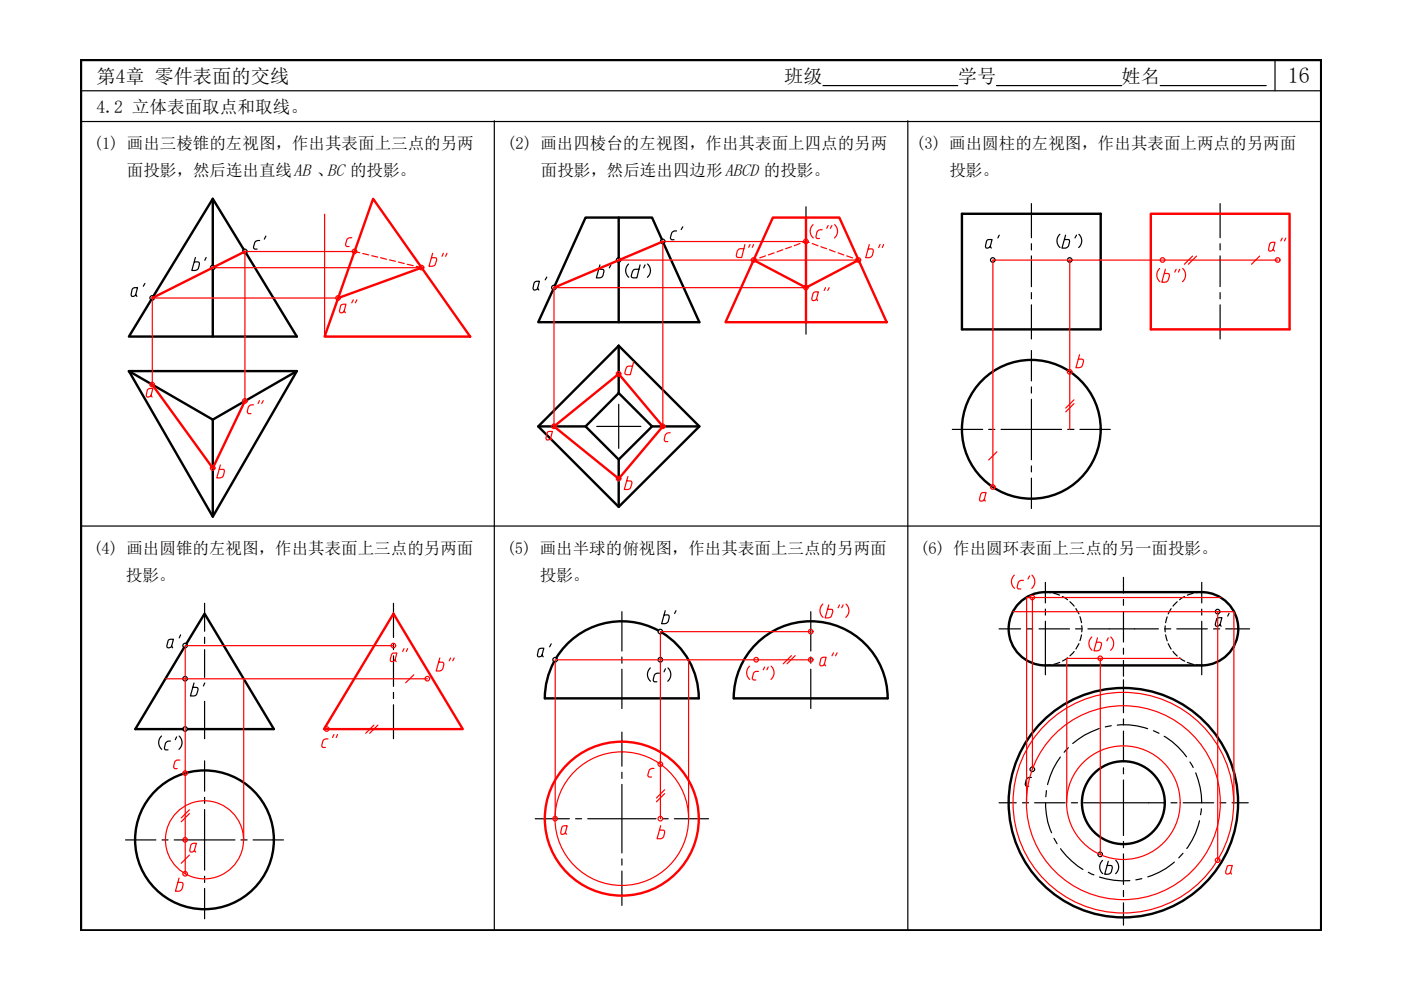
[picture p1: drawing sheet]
<svg xmlns="http://www.w3.org/2000/svg" width="297mm" height="210mm" viewBox="0 0 297 210" stroke-linecap="round" stroke-linejoin="round" font-family="sans-serif">
<!-- layer: 0 -->
<path d="M17.2 12.7h262.9v184.6h-262.9z" fill="none" stroke="#000" stroke-width=".51"/>
<path d="M17.2 19.2h262.9M174.5 18.1h28.6M211.3 18.1h26.5M246 18.1h22.5M270.3 12.7v6.5M17.2 25.8h262.9M104.8 25.8v171.5M192.5 25.8v171.5M17.2 111.5h262.9" fill="none" stroke="#000" stroke-width=".25"/>
<g fill="none" stroke="#000" stroke-width=".51">
<path d="M45.1 42.1v14.1M45.1 57.2v14.2M51.7 52.9l-6.6-10.8-12.6 20.7M52.2 53.7l10.7 17.7h-35.6l4.7-7.8M131.2 46.1v8.6M131.2 55.7v12.6M140.3 50.7l-2.1-4.6h-14.1l-6.5 14.5M140.7 51.6l7.6 16.7h-34.2l3.1-6.8M203.9 45.3h29.5v24.5h-29.5zM27.3 78.7h35.6l-17.8 30.8zM27.3 78.7l17.8 10.3v20.5M62.9 78.7l-17.8 10.3"/>
<path d="M131.2 73.3l17.1 17.1-17.1 17.1-17.1-17.1zM131.2 73.3v10M114.1 90.4h10M131.2 83.3l7 7.1-7 7-7.1-7zM131.2 97.4v10.1M138.2 90.4h10.1M39 137.3l-10.3 17.3h10.1M39.5 136.5l3.9-6.4 14.7 24.5h-18.3M139.6 133.7a16.3 16.3 0 0 0-21.6 5.8M140.4 134.2a16.3 16.3 0 0 1 7.8 13.8M160.3 136.5a16.3 16.3 0 0 1 17.8-3.5 16.3 16.3 0 0 1 10.1 15h-32.6a16.3 16.3 0 0 1 4.7-11.5zM221.6 125.5a7.8 7.8 0 0 0-7.7 7.8 7.8 7.8 0 0 0 7.7 7.8"/>
<path d="M221.6 125.5h33.2a7.8 7.8 0 0 1 7.7 7.8 7.8 7.8 0 0 1-7.7 7.8h-33.2M117.5 140.3a16.3 16.3 0 0 0-2 7.7l32.7 .1"/>
<circle cx="218.7" cy="91" r="14.7"/>
<circle cx="43.4" cy="178.1" r="14.7"/>
<circle cx="238.2" cy="170.2" r="24.3"/>
<circle cx="238.2" cy="170.2" r="8.8"/>
</g>
<g fill="none" stroke="#000" stroke-width=".25">
<path d="M170.9 43.8v6.4M170.9 51.5v1.3M170.9 54.1v6.5M218.7 43.2v7.2M218.7 51.7v1.3M218.7 54.3v6.5M258.7 43.2v7.2M258.7 51.7v1.3M258.7 54.3v6.5M170.9 64.5v6.4M218.7 62v1.4M218.7 64.6v7.3"/>
<path d="M218.7 74.3v6.5M258.7 62v1.4M258.7 64.6v7.3M201.9 91h6.5M209.6 91h1.3M212.2 91h12.9M218.7 84.7v12.8M218.7 82v1.3M218.7 98.8v1.3M226.4 91h1.3M229 91h6.4M218.7 101.4v6.4"/>
<path d="M43.4 127.9v5.9M43.4 135.1v1.3M43.4 137.7v5.9M83.4 127.9v7.3M83.4 139.1v6.4M131.9 129.7v8.3M131.9 139.3v1.3M171.9 129.7v8.3M211.8 133.3h4.6M217.7 133.3h1.3M220.3 133.3h6.5M221.6 131.7v11.4"/>
<path d="M221.6 123.5v4.3M221.6 129.1v1.3M228 133.3h1.3M230.7 133.3h14.9M238.2 122.4v3.4M238.2 127.1v1.2M238.2 129.7v6.4M238.2 137.4v1.3M246.9 133.3h1.3M249.5 133.3h6.5M254.8 131.7v11.4M254.8 123.5v4.3"/>
<path d="M259.9 133.3h5.1M43.4 148.7v7.9M83.4 146.8v1.3M83.4 149.4v7.2M131.9 141.9v8.3M131.9 155.2v7.3M171.9 141.9v8.3M226.5 158.5l-.9 1M233.1 154.5a19 19 0 0 0-5.7 3.1M235.6 153.9l-1.3 .2M236.9 153.7a14.7 14.7 0 0 1 6.4 .8M238.2 140v3.4"/>
<path d="M238.2 144.1v7M238.2 152.4v1.3M238.2 155v6.5M244.5 154.9l1.2 .6M246.8 156.1a14.8 14.8 0 0 1 4.8 4.4M26.6 178.1h6.4M34.4 178.1h1.2M36.9 178.1h12.9M43.4 171.6v12.9M43.4 161.3v6.5M43.4 169.1v1.2M51.1 178.1h1.3"/>
<path d="M53.7 178.1h6.4M113.5 173.6h7.2M122 173.6h1.3M124.6 173.6h14.5M131.9 166.3v14.5M131.9 163.7v1.3M140.4 173.6h1.3M143 173.6h7.2M211.8 170.2h3.7M216.8 170.2h1.3M219.4 170.2h6.4M221.7 170.3a15.8 15.8 0 0 0 1.3 6.3"/>
<path d="M221.9 167.6l-.2 1.3M223.5 177.7l.6 1.2M224.8 160.5a15.6 15.6 0 0 0-2.7 5.9M224.9 179.9a15.8 15.8 0 0 0 4.7 4.4M227.1 170.2h1.4M229.7 170.2h17.3M238.2 165.4v11.8M238.2 162.8v1.3M238.2 178.4v1.3M248.3 170.2h1.2M250.9 170.2h6.4M252.3 161.6l.7 1.1"/>
<path d="M253.5 163.9a17.2 17.2 0 0 1 1.3 6.3M254.3 174a15.8 15.8 0 0 1-2.7 5.9M254.7 171.5l-.2 1.2M258.6 170.2h1.3M261.2 170.2h3.5M43.4 185.8v1.3M43.4 188.4v6.4M131.9 182.1v1.3M131.9 184.7v7.3M230.7 184.9l1.2 .6M233.1 186a16.8 16.8 0 0 0 6.5 .7M238.2 181v6.5"/>
<path d="M238.2 188.8v1.3M238.2 191.4v4.8M242.1 186.3l-1.3 .2M249 182.8a14.9 14.9 0 0 1-5.6 3.1M250.8 180.9l-.9 1"/>
</g>
<g fill="none" stroke="#000" stroke-width=".25">
<path d="M127.2 56.2l-.8 2.7h.7l.6-.2a1.53 1.53 0 0 0 .3-1.5l-1-.1M129.5 56.2l-.3 .6M133.3 56a1.88 1.88 0 0 0 0 2.8M135.7 56.2l-.7 2.7h-.7l-.5-.3a1.87 1.87 0 0 1 .6-1.4l1.1-.1M136.8 56.2l-.3 .6M137.3 56a1.88 1.88 0 0 1 0 2.8M224.7 49.7a1.88 1.88 0 0 0 .1 2.8M225.9 49.9l-.7 2.7h.7l.5-.2a1.55 1.55 0 0 0 .3-1.6h-1M228.2 49.9l-.3 .5M228.7 49.7a1.88 1.88 0 0 1 0 2.8M68.8 71.4h30.9M153.8 68.3h34.2"/>
<path d="M244 69.8h29.4M126.5 90.4h9.4M131.2 85.7v9.4M34.3 156.1a1.88 1.88 0 0 0 0 2.8M36.1 157.1a.94 .94 0 0 0-1 .5l-.2 1.2 .2 .2h.5M37.5 156.2l-.3 .6M38 156.1a1.88 1.88 0 0 1-.1 2.8M68.7 154.6h29.4M137.9 141.6a1.88 1.88 0 0 0 0 2.8M139.8 142.7a.96 .96 0 0 0-1.1 .5l-.2 1.1 .2 .3h.6M141.1 141.8l-.3 .6M141.6 141.6a1.88 1.88 0 0 1 0 2.8"/>
<path d="M218.7 164.8a.96 .96 0 0 0-1.1 .5l-.2 1.1 .2 .3h.5M233.8 182.4a1.88 1.88 0 0 0 0 2.8M235 182.6l-.8 2.8h.7l.5-.3a1.55 1.55 0 0 0 .3-1.5l-.9-.1M236.6 182.4a1.88 1.88 0 0 1-.1 2.8"/>
<circle cx="131.2" cy="55.1" r=".49"/>
<circle cx="226.8" cy="55.1" r=".49"/>
<circle cx="140" cy="139.9" r=".49"/>
<circle cx="39.3" cy="154.6" r=".49"/>
<circle cx="218.9" cy="163.1" r=".49"/>
<circle cx="233.3" cy="181.2" r=".49"/>
</g>
<g fill="none" stroke="#000" stroke-width=".25">
<path d="M221.6 125.5l1.2 .1M223.4 125.8l1.2 .4M225.2 126.5l1.1 .7M226.3 139.5l-1 .7M226.9 127.6l.8 .9M227.7 138.1l-.8 1M228.1 129l.7 1.2M228.8 136.5l-.7 1.1M229 130.8l.3 1.2M229.3 134.6l-.3 1.2M229.3 132.7v1.3M247 132.7v1.3"/>
<path d="M247.1 134.6l.4 1.3M247.5 130.8l-.4 1.2M247.7 136.5l.6 1.1M248.3 129.1l-.6 1.1M248.7 138.1l.9 1M249.6 127.6l-.9 .9M250.1 139.5l1.1 .7M251.1 126.5l-1 .7M253 125.8l-1.3 .4M254.8 125.5l-1.2 .2M222.8 141l-1.2 .1M224.7 140.4l-1.2 .4"/>
<path d="M251.7 140.4l1.3 .5M253.6 141l1.2 .1"/>
</g>
<!-- layer: 0 -->
<path d="M104.8 25.8h.1M192.5 25.8h.1" fill="none" stroke="#000" stroke-width=".21"/>
<g fill="none" stroke="#f00" stroke-width=".25">
<path d="M45.1 56.8h44.3M68.8 45.4v26M74.6 50.4a.94 .94 0 0 0-1.1 .5l-.2 1 .2 .4h.5M76.3 53.6l-1.1-.3h-23.3v31.7M76.9 53.7l1.3 .3M78.8 54.2l1.3 .3M80.7 54.6l1.2 .4M82.6 55.1l1.2 .3M84.5 55.6l1.2 .3M86.3 56l1.3 .3M131.2 55.1h50.8M164.1 53.6l-1.2 .4"/>
<path d="M166 52.9l-1.3 .5M167.8 52.3l-1.2 .4M169.6 51.6l-1.2 .5M170.3 51.4l.6-.2 .7 .2M170.9 51.2h-30.4v39.2M172.2 51.6l1.2 .5M172.4 47.6a1.88 1.88 0 0 0 0 2.9M174 52.3l1.2 .4M174.3 48.7a.96 .96 0 0 0-1.1 .5l-.2 1.1 .2 .3h.6M175.6 47.8l-.3 .6M175.8 52.9l1.3 .5M176.4 47.8l-.3 .6"/>
<path d="M177 47.6a1.88 1.88 0 0 1-.1 2.9M177.7 53.6l1.2 .4M179.5 54.3l1.2 .4M226.8 55.1v35.9M245.9 56.9a1.88 1.88 0 0 0 0 2.8M247.1 57.1l-.8 2.7h1a1.51 1.51 0 0 0 .6-1.5l-.3-.3h-.7M249.4 57.1l-.3 .6M250.1 57.1l-.3 .6M250.7 56.9a1.88 1.88 0 0 1 0 2.8M252.8 54.3l-1.7 1.7M253.7 54.3l-1.7 1.7M267.1 54.3l-1.8 1.7"/>
<path d="M270.9 55.1h-60.4v48.2M71.7 63.2h-39.4v18.4M134.4 76.7l-.8 2.7h-.7l-.4-.3a1.87 1.87 0 0 1 .5-1.4l1.1-.1M170.9 61h-53.4v29.4M228.9 75.2l-.8 2.8 1-.1a1.51 1.51 0 0 0 .6-1.5l-.3-.3h-.8M32 83.8l-.1 .3-.4 .1-.4-.1-.1-.4 .2-1 .3-.2 .9-.1-.4 1.4 .2 .4M46.7 98.6l-.7 2.7a1.22 1.22 0 0 0 1.4-.4l.2-.9-.1-.4-1-.1M116.7 92.9l-.5 .4-.3-.1-.1-.4 .2-1 .2-.3h.9l-.4 1.4 .3 .4M142.1 91.8a.94 .94 0 0 0-1.1 .4l-.2 1.1 .2 .3h.6M211.4 95.8l-1.8 1.7M227.7 85.6l-1.7 1.7M227.7 84.8l-1.7 1.7"/>
<path d="M133.1 101l-.7 2.8 .9-.1a1.58 1.58 0 0 0 .6-1.6l-1-.1M208.7 105.9a.55 .55 0 0 1-.5 .3 .55 .55 0 0 1-.5-.3l.2-1.1 .2-.3 1-.1-.4 1.5 .2 .3M83.4 136.9h-44.1v48.4M146 139.9v33.7M167.8 139l-1.7 1.7M168.6 139l-1.7 1.7M171.9 139.9h-54.2v33.7M171.9 133.9h-31.9v39.7M174.5 128.1a1.88 1.88 0 0 0 0 2.8M175.7 128.3l-.8 2.7 1-.1a1.51 1.51 0 0 0 .7-1.4l-.1-.3h-1M178 128.3l-.3 .5M178.8 128.3l-.3 .5"/>
<path d="M179.4 128.1a1.88 1.88 0 0 1-.1 2.8M214.8 129.7h46.8v40.5M215.1 121.9a1.88 1.88 0 0 0 0 2.8M217 123a.96 .96 0 0 0-1.1 .5l-.2 1.1 .2 .3h.5M218.3 122.1l-.3 .7M218.8 121.9a1.88 1.88 0 0 1-.1 2.8M218.9 126.7v36.4M231.5 135.1a1.88 1.88 0 0 0 0 2.8M232.7 135.2l-.8 2.8h1a1.52 1.52 0 0 0 .6-1.5l-.3-.3h-.7M233.3 139.6v41.6M235 135.2l-.3 .7M235.5 135.1a1.88 1.88 0 0 1 0 2.8"/>
<path d="M250.3 139.6h-24.1v30.6M258.2 129.7v52.7M258.8 126.7h-41.1v43.5M35.1 143.9h16.6v34.2M51.7 143.9h38.9M79.3 153.7l-1.8 1.8M80.1 153.7l-1.7 1.8M87.7 143.1l-1.7 1.7M158.9 141.2a1.88 1.88 0 0 0 .1 2.9M160.8 142.4a.86 .86 0 0 0-1 .4l-.3 1.1 .3 .3h.5M162.1 141.4l-.3 .6M162.9 141.4l-.3 .6"/>
<path d="M163.5 141.2a1.88 1.88 0 0 1 0 2.9M38.1 161.1a.89 .89 0 0 0-1.1 .5l-.2 1.1 .2 .3h.6M40.2 172.5l-1.8 1.7M40.2 171.7l-1.8 1.7M119.9 176.5l-.2 .3-.4 .1-.4-.1 .2-1.3 .2-.3 1-.1-.4 1.4 .2 .4M138.7 162.9a.94 .94 0 0 0-1.1 .5l-.2 1.1 .2 .2h.5M140.1 175.1l-.8 2.7h1l.2-.2a1.55 1.55 0 0 0 .3-1.5l-.9-.1M140.9 168.3l-1.7 1.7M140.9 167.5l-1.7 1.7M38 186.2l-.8 2.8h.7l.5-.3a1.55 1.55 0 0 0 .3-1.5l-1-.1M40.2 181.3l-1.8 1.7M41.2 180.3l-.5 .4-.4-.1-.1-.4 .3-1 .2-.3 .9-.1-.4 1.5 .3 .4"/>
<path d="M260.9 184.9l-.6 .4-.3-.1-.1-.2 .4-1.5h1l-.4 1.4 .2 .4"/>
<circle cx="75.1" cy="53.3" r=".49"/>
<circle cx="170.9" cy="51.2" r=".49"/>
<circle cx="246.5" cy="55.1" r=".49"/>
<circle cx="131.2" cy="79.3" r=".49"/>
<circle cx="226.8" cy="78.8" r=".49"/>
<circle cx="32.3" cy="81.5" r=".49"/>
<circle cx="45.1" cy="99.2" r=".49"/>
<circle cx="117.4" cy="90.4" r=".49"/>
<circle cx="140.5" cy="90.4" r=".49"/>
<circle cx="131.2" cy="101.5" r=".49"/>
<circle cx="210.5" cy="103.3" r=".49"/>
<circle cx="160.3" cy="139.9" r=".49"/>
<circle cx="171.9" cy="133.9" r=".49"/>
<circle cx="218.9" cy="126.7" r=".49"/>
<circle cx="233.3" cy="139.6" r=".49"/>
<circle cx="39.3" cy="163.9" r=".49"/>
<circle cx="39.3" cy="178.1" r=".49"/>
<circle cx="43.4" cy="178.1" r="8.3"/>
<circle cx="117.7" cy="173.6" r=".49"/>
<circle cx="131.8" cy="173.6" r="14.2"/>
<circle cx="140" cy="173.6" r=".49"/>
<circle cx="140" cy="162" r=".49"/>
<circle cx="238.2" cy="170.2" r="23.4"/>
<circle cx="238.2" cy="170.2" r="20.6"/>
<circle cx="238.2" cy="170.2" r="12"/>
<circle cx="39.3" cy="185.3" r=".49"/>
<circle cx="258.2" cy="182.4" r=".49"/>
</g>
<g fill="none" stroke="#f00" stroke-width=".51">
<path d="M51.9 53.3l-19.6 9.9M79.1 42.1l20.6 29.3h-30.9zM89.4 56.8l-17.7 6.4M140.5 51.2l-23 9.8M159.8 55.1l11.1 5.9 11.1-5.9M163.9 46.1h14.1l10 22.2h-34.2zM170.9 46.1v22.2M244 45.3h29.4v24.5h-29.4zM32.3 81.6l12.8 17.7 6.8-14.3M117.5 90.4l13.7-11.1 9.3 11.1-9.3 11.1zM83.4 130.1l14.7 24.5h-29.4z"/>
<circle cx="131.8" cy="173.6" r="16.3"/>
</g>
<g font-size="6.2">
<text x="141.1" y="52.2">c'</text>
<text x="208.1" y="54">a'</text>
<text x="44.8" y="58.6" transform="rotate(-90 44.8 58.6)">b'</text>
<text x="26.8" y="64.2">a'</text>
<text x="117.1" y="62.8" transform="rotate(-90 117.1 62.8)">a'</text>
<text x="256.8" y="134.1">a'</text>
<text x="34.6" y="138.6">a'</text>
<text x="112.9" y="140.4">a'</text>
<text x="39.5" y="148.9">b'</text>
</g>
<g font-size="6.2" fill="#f00">
<text x="90" y="57.9">b&quot;</text>
<text x="155.2" y="55.7">d&quot;</text>
<text x="182.7" y="55.7">b&quot;</text>
<text x="171.1" y="64.9">a&quot;</text>
<text x="51.5" y="88.9">c&quot;</text>
<text x="81.8" y="141.5">a&quot;</text>
<text x="91.7" y="143.6">b&quot;</text>
<text x="172.9" y="142.5">a&quot;</text>
<text x="67.4" y="159.8">c&quot;</text>
</g>
<g font-size="5.7">
<text x="57.5" y="54" transform="rotate(-90 57.5 54)">c'</text>
<text x="139.3" y="133.3">b'</text>
</g>
<g font-size="5.7" fill="#f00">
<text x="268.1" y="54.3">a&quot;</text>
<text x="71.3" y="67.4">a&quot;</text>
</g>
<text font-size="4.7" x="273" y="17.6">16</text>
<g font-size="4.1">
<text x="20.5" y="17.6">第4章 零件表面的交线</text>
<text x="166.3" y="17.6">班级</text>
<text x="203.1" y="17.6">学号</text>
<text x="237.8" y="17.6">姓名</text>
</g>
<text font-size="3.7" x="20.5" y="23.9">4.2 立体表面取点和取线。</text>
<g font-size="3.5">
<text x="19.9" y="31.7">(1) 画出三棱锥的左视图，作出其表面上三点的另两</text>
<text x="107.6" y="31.7">(2) 画出四棱台的左视图，作出其表面上四点的另两</text>
<text x="194.3" y="31.7">(3) 画出圆柱的左视图，作出其表面上两点的另两面</text>
<text x="26.9" y="37.4">面投影，然后连出直线AB 、BC 的投影。</text>
<text x="114.7" y="37.4">面投影，然后连出四边形ABCD 的投影。</text>
<text x="201.3" y="37.4">投影。</text>
<text x="19.8" y="117.4">(4) 画出圆锥的左视图，作出其表面上三点的另两面</text>
<text x="107.4" y="117.4">(5) 画出半球的俯视图，作出其表面上三点的另两面</text>
<text x="195.1" y="117.4">(6) 作出圆环表面上三点的另一面投影。</text>
<text x="26.7" y="123.1">投影。</text>
<text x="114.5" y="123.1">投影。</text>
</g>
</svg>
